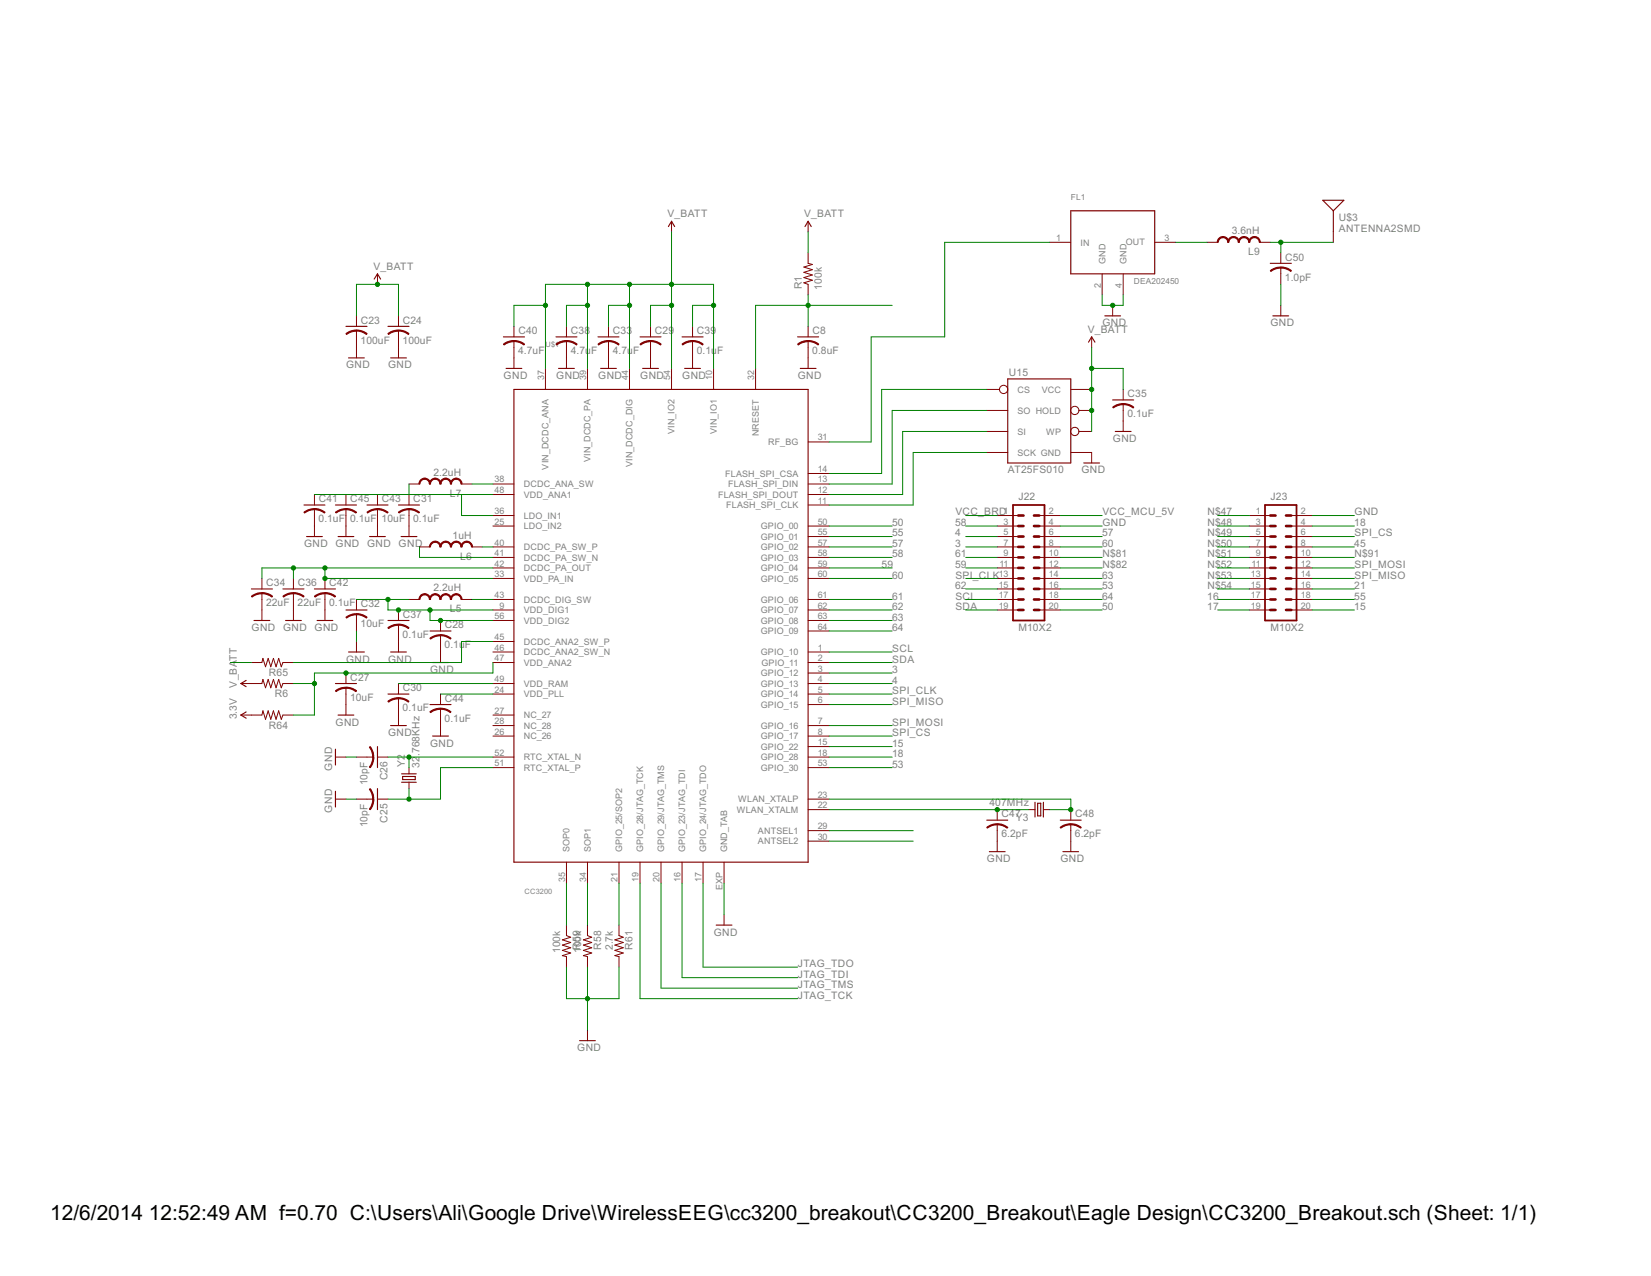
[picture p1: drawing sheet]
<svg xmlns="http://www.w3.org/2000/svg" width="279mm" height="216mm" viewBox="0 0 279 216" stroke-linecap="round" stroke-linejoin="round" font-family="sans-serif">
<g fill="none" stroke="#800000" stroke-width=".19">
<path d="M113.1 38.3l.5-.9 .6 .9M136.2 38.3l.6-.9 .5 .9M181.2 35.7h14.2v10.6h-14.2zM223.9 33.9h3.5l-1.8 1.8zM225.6 35.7v3.5M58.5 55.2h3.6M63.3 47.2l.6-.9 .5 .9M65.7 55.2h3.5M85.2 57h3.6M94.1 57h3.5M101.2 57h3.6M108.3 57h3.6"/>
<path d="M115.4 57h3.6M135 57h3.5M184.2 57.9l.5-.9 .6 .9M187 53.4h2.6M215 44.6h3.5M215.4 53.4h2.7M59 60.6h2.7M66.1 60.6h2.7M85.6 62.3h2.7M87 65.9h49.8v80h-49.8zM94.5 62.3h2.7M101.6 62.3h2.7"/>
<path d="M108.8 62.3h2.6M115.9 62.3h2.6M135.4 62.3h2.7M170.5 64.1h10.7v14.2h-10.7zM183.4 78.3h2.7M188.3 67.7h3.6M188.7 73h2.7M42.5 99.7h3.6M47.9 99.7h3.5M51.4 85.4h3.6M51.9 90.8h2.6M53.2 99.7h3.6"/>
<path d="M56.8 85.4h3.5M57.2 90.8h2.7M62.1 85.4h3.6M62.5 90.8h2.7M67.4 85.4h3.6M67.9 90.8h2.6M41.7 115.1l-.9 .6 .9 .5M43 105h2.7M48.3 105h2.7M53.7 105h2.6M56.8 115.7h3.5M58.5 103.2h3.6"/>
<path d="M59 110.3h2.7M65.7 105h3.5M65.7 117.4h3.5M66.1 110.3h2.7M72.8 106.8h3.5M72.8 119.2h3.5M73.2 112.1h2.7M41.7 120.5l-.9 .5 .9 .5M56.8 126.8v2.6M56.8 133.9v2.6M57.2 121h2.7M63.9 126.3v3.6"/>
<path d="M63.9 133.4v3.6M66.1 122.8h2.7M68 130.9h2.4M68 132.4h2.4M68.1 131.4h2.2v.5h-2.2zM73.2 124.5h2.7M167 138.8h3.5M175.2 135.7v2.5M175.6 135.9h.5v2.1h-.5zM176.6 135.7v2.5M179.4 138.8h3.6M121.2 156.5h2.7"/>
<path d="M167.4 144.1h2.7M179.9 144.1h2.6M98.1 176.1h2.7"/>
</g>
<g fill="none" stroke="#800000" stroke-width=".17">
<path d="M113.6 37.4v1.8M136.8 37.4v1.8M225.6 39.2v1.8M60.3 53.4v1.8M60.3 55.9v4.7M63.9 46.3v1.8M67.4 53.4v1.8M67.4 55.9v4.7M87 55.2v1.8M87 57.7v4.6M95.9 55.2v1.8M95.9 57.7v4.6"/>
<path d="M103 55.2v1.8M103 57.7v4.6M110.1 55.2v1.8M110.1 57.7v4.6M117.2 55.2v1.8M117.2 57.7v4.6M136.8 42.8v1.8l.7 .1-1.5 .5 1.5 .4-1.5 .5 1.5 .4-1.5 .5 1.5 .4-1.5 .5 .8 .2v1.8M136.8 55.2v1.8M136.8 57.7v4.6M177.7 41h3.5M184.7 57v1.8M186.5 46.3v3.6"/>
<path d="M188.3 51.7v1.7M190.1 46.3v3.6M195.4 41h3.6M204.3 41h1.8M213.2 41h1.8M216.7 42.8v1.8M216.7 45.3v2.8M216.7 51.7v1.7M92.3 62.3v3.6M99.4 62.3v3.6M106.5 62.3v3.6M113.6 62.3v3.6"/>
<path d="M120.8 62.3v3.6M127.9 62.3v3.6M136.8 74.8h3.5M167 73h3.5M167 76.6h3.5M167 69.4h3.5M167 65.9h2.1M181.2 76.6h3.5v1.7M181.2 65.9h3.5M182.6 73h2.1M182.6 69.4h2.1M190.1 65.9v1.8"/>
<path d="M190.1 68.4v4.6M44.3 97.9v1.8M49.7 97.9v1.8M53.2 83.7v1.7M53.2 86.1v4.7M55 97.9v1.8M58.5 83.7v1.7M58.5 86.1v4.7M63.9 83.7v1.7M63.9 86.1v4.7M69.2 81.9h1.8M69.2 83.7v1.7"/>
<path d="M69.2 86.1v4.7M71 92.5h1.8M78.1 81.9h1.8M79.9 92.5h1.7M83.4 83.7h3.6M83.4 81.9h3.6M83.4 89h3.6M83.4 97.9h3.6M83.4 87.2h3.6M83.4 92.5h3.6M83.4 94.3h3.6M83.4 96.1h3.6"/>
<path d="M136.8 85.4h3.5M136.8 83.7h3.5M136.8 81.9h3.5M136.8 80.1h3.5M136.8 89h3.5M136.8 97.9h3.5M136.8 92.5h3.5M136.8 94.3h3.5M136.8 96.1h3.5M136.8 90.8h3.5M168.8 89h3.5M168.8 97.9h3.5"/>
<path d="M168.8 87.2h3.5M168.8 92.5h3.5M168.8 94.3h3.5M168.8 96.1h3.5M168.8 90.8h3.5M168.8 99.7h3.5M175.9 89h3.5M175.9 97.9h3.5M175.9 87.2h3.5M175.9 92.5h3.5M175.9 94.3h3.5M175.9 96.1h3.5"/>
<path d="M175.9 90.8h3.5M175.9 99.7h3.5M211.4 89h3.6M211.4 97.9h3.6M211.4 87.2h3.6M211.4 92.5h3.6M211.4 94.3h3.6M211.4 96.1h3.6M211.4 90.8h3.6M211.4 99.7h3.6M218.5 89h3.6M218.5 97.9h3.6"/>
<path d="M218.5 87.2h3.6M218.5 92.5h3.6M218.5 94.3h3.6M218.5 96.1h3.6M218.5 90.8h3.6M218.5 99.7h3.6M40.8 115.7h3.5l.2-.7 .4 1.4 .5-1.4 .4 1.4 .5-1.4 .4 1.4 .5-1.4 .4 1.4 .3-.7h1.8M42.5 112.1h1.8l.2-.7 .4 1.4 .5-1.4 .4 1.4 .5-1.4 .4 1.4 .5-1.4 .4 1.4 .3-.7h1.8M44.3 100.4v4.6M49.7 100.4v4.6M55 100.4v4.6M58.5 113.9v1.8"/>
<path d="M58.5 116.4v4.6M60.3 101.4v1.8M60.3 103.9v2.9M60.3 108.5v1.8M67.4 103.2v1.8M67.4 105.7v4.6M67.4 115.7v1.7M67.4 118.2v4.6M69.2 101.4h1.8M74.5 105v1.8M74.5 107.5v4.6M74.5 117.4v1.8"/>
<path d="M74.5 119.9v4.6M78.1 101.4h1.8M83.4 110.3h3.6M83.4 112.1h3.6M83.4 115.7h3.6M83.4 117.4h3.6M83.4 103.2h3.6M83.4 101.4h3.6M83.4 108.5h3.6M83.4 105h3.6M136.8 110.3h3.5M136.8 112.1h3.5"/>
<path d="M136.8 113.9h3.5M136.8 115.7h3.5M136.8 117.4h3.5M136.8 119.2h3.5M136.8 103.2h3.5M136.8 101.4h3.5M136.8 105h3.5M136.8 106.8h3.5M168.8 103.2h3.5M168.8 101.4h3.5M175.9 103.2h3.5M175.9 101.4h3.5"/>
<path d="M211.4 103.2h3.6M211.4 101.4h3.6M218.5 103.2h3.6M218.5 101.4h3.6M40.8 121h3.5l.2-.7 .4 1.4 .5-1.4 .4 1.4 .5-1.4 .4 1.4 .5-1.4 .4 1.4 .3-.7h1.8M56.8 128.1h1.7M56.8 135.2h1.7M60.3 128.1h2.9M60.3 135.2h2.9M63.9 128.1h1.8M63.9 135.2h1.8M69.2 129.9v1"/>
<path d="M69.2 132.4v1M83.4 122.8h3.6M83.4 124.5h3.6M83.4 128.1h3.6M83.4 121h3.6M83.4 129.9h3.6M136.8 122.8h3.5M136.8 124.5h3.5M136.8 126.3h3.5M136.8 128.1h3.5M136.8 137h3.5M136.8 135.2h3.5"/>
<path d="M136.8 129.9h3.5M168.8 137v1.8M168.8 139.5v4.6M174.1 137h1.1M176.6 137h1.1M181.2 137v1.8M181.2 139.5v4.6M95.9 145.9v3.5M95.9 156.5v1.8l.7 .3-1.4 .4 1.4 .5-1.4 .4 1.4 .5-1.4 .4 1.4 .4-1.4 .5 .7 .2v1.7M99.4 145.9v3.5M99.4 156.5v1.8l.7 .3-1.4 .4 1.4 .5-1.4 .4 1.4 .5-1.4 .4 1.4 .4-1.4 .5 .7 .2v1.7M104.8 145.9v3.5"/>
<path d="M104.8 156.5v1.8l.7 .3-1.4 .4 1.4 .5-1.4 .4 1.4 .5-1.4 .4 1.4 .4-1.4 .5 .7 .2v1.7M108.3 145.9v3.5M111.9 145.9v3.5M115.4 145.9v3.5M119 145.9v3.5M122.5 145.9v3.5M122.5 154.8v1.7M136.8 140.5h3.5M136.8 142.3h3.5M99.4 174.3v1.8"/>
<circle cx="169.8" cy="65.9" r=".7"/>
<circle cx="181.9" cy="69.4" r=".7"/>
<circle cx="181.9" cy="73" r=".7"/>
</g>
<g fill="#800000" stroke="#800000" stroke-width=".17">
<path d="M87 57.6h.2a2.72 2.72 0 0 1 1.6 .6l-.1 .2a2.58 2.58 0 0 0-1.7-.6z" fill-rule="evenodd"/>
<path d="M85.2 58.2a2.68 2.68 0 0 1 1.8-.6v.2a2.85 2.85 0 0 0-1.7 .6z" fill-rule="evenodd"/>
<path d="M95.9 57.6h.2a2.72 2.72 0 0 1 1.6 .6l-.1 .2a2.69 2.69 0 0 0-1.7-.6z" fill-rule="evenodd"/>
<path d="M94.1 58.2a2.68 2.68 0 0 1 1.8-.6v.2a2.85 2.85 0 0 0-1.7 .6z" fill-rule="evenodd"/>
<path d="M103 57.6h.2a2.72 2.72 0 0 1 1.6 .6l-.1 .2a2.69 2.69 0 0 0-1.7-.6z" fill-rule="evenodd"/>
<path d="M101.2 58.2a2.68 2.68 0 0 1 1.8-.6v.2a2.85 2.85 0 0 0-1.7 .6z" fill-rule="evenodd"/>
<path d="M110.1 57.6h.2a2.72 2.72 0 0 1 1.6 .6l-.1 .2a2.69 2.69 0 0 0-1.7-.6z" fill-rule="evenodd"/>
<path d="M108.3 58.2a2.68 2.68 0 0 1 1.8-.6v.2a2.72 2.72 0 0 0-1.7 .6z" fill-rule="evenodd"/>
<path d="M117.2 57.6h.3a2.72 2.72 0 0 1 1.5 .6l-.1 .2a2.69 2.69 0 0 0-1.7-.6z" fill-rule="evenodd"/>
<path d="M115.4 58.2a2.68 2.68 0 0 1 1.8-.6v.2a2.72 2.72 0 0 0-1.7 .6z" fill-rule="evenodd"/>
<path d="M60.3 55.8l1.2 .3 .6 .4-.1 .1a2.58 2.58 0 0 0-1.7-.6z" fill-rule="evenodd"/>
<path d="M58.5 56.5l1.1-.6 .7-.1v.2a2.72 2.72 0 0 0-1.6 .6z" fill-rule="evenodd"/>
<path d="M67.4 55.8h.3a2.72 2.72 0 0 1 1.5 .7l-.1 .1a2.58 2.58 0 0 0-1.7-.6z" fill-rule="evenodd"/>
<path d="M65.6 56.5a2.69 2.69 0 0 1 1.8-.7v.2a2.72 2.72 0 0 0-1.6 .6z" fill-rule="evenodd"/>
<path d="M136.8 57.6h.2a2.71 2.71 0 0 1 1.6 .6l-.1 .2a2.69 2.69 0 0 0-1.7-.6z" fill-rule="evenodd"/>
<path d="M135 58.2a2.68 2.68 0 0 1 1.8-.6v.2a2.72 2.72 0 0 0-1.7 .6z" fill-rule="evenodd"/>
<path d="M216.7 45.2h.3a2.72 2.72 0 0 1 1.5 .6l-.1 .1a2.85 2.85 0 0 0-1.7-.5z" fill-rule="evenodd"/>
<path d="M215 45.8l.2-.2a2.58 2.58 0 0 1 1.5-.4v.2a2.72 2.72 0 0 0-1.6 .5z" fill-rule="evenodd"/>
<path d="M53.2 86a2.75 2.75 0 0 1 1.8 .7l-.1 .1a2.72 2.72 0 0 0-1.7-.6z" fill-rule="evenodd"/>
<path d="M51.4 86.7l1.1-.6h.7v.1a2.72 2.72 0 0 0-1.7 .6z" fill-rule="evenodd"/>
<path d="M69.2 86a2.66 2.66 0 0 1 1.8 .7l-.1 .1a2.72 2.72 0 0 0-1.7-.6z" fill-rule="evenodd"/>
<path d="M67.4 86.7l1.1-.6h.7v.1a2.72 2.72 0 0 0-1.7 .6z" fill-rule="evenodd"/>
<path d="M190.1 68.3h.2a2.72 2.72 0 0 1 1.6 .6l-.1 .1a2.58 2.58 0 0 0-1.7-.5z" fill-rule="evenodd"/>
<path d="M188.3 68.9a2.68 2.68 0 0 1 1.8-.6v.2a3 3 0 0 0-1.7 .5z" fill-rule="evenodd"/>
<path d="M63.9 86a2.75 2.75 0 0 1 1.8 .7l-.1 .1a2.72 2.72 0 0 0-1.7-.6z" fill-rule="evenodd"/>
<path d="M62.1 86.7l1.1-.6h.7v.1a2.72 2.72 0 0 0-1.7 .6z" fill-rule="evenodd"/>
<path d="M58.5 86a2.75 2.75 0 0 1 1.8 .7l-.1 .1a2.72 2.72 0 0 0-1.7-.6z" fill-rule="evenodd"/>
<path d="M56.8 86.7l1-.6h.7v.1a2.72 2.72 0 0 0-1.6 .6z" fill-rule="evenodd"/>
<path d="M44.3 100.3h.3a2.71 2.71 0 0 1 1.5 .6l-.1 .1a2.85 2.85 0 0 0-1.7-.5z" fill-rule="evenodd"/>
<path d="M42.5 100.9l.2-.2a2.58 2.58 0 0 1 1.6-.4v.2a2.72 2.72 0 0 0-1.6 .5z" fill-rule="evenodd"/>
<path d="M49.7 100.3l1.1 .2 .7 .4-.1 .1a2.85 2.85 0 0 0-1.7-.5z" fill-rule="evenodd"/>
<path d="M47.9 100.9l.2-.2a2.58 2.58 0 0 1 1.6-.4v.2a2.72 2.72 0 0 0-1.7 .5z" fill-rule="evenodd"/>
<path d="M55 100.3l1.2 .2 .6 .4-.1 .1a2.72 2.72 0 0 0-1.7-.5z" fill-rule="evenodd"/>
<path d="M53.2 100.9l.2-.2a2.58 2.58 0 0 1 1.6-.4v.2a2.72 2.72 0 0 0-1.7 .5z" fill-rule="evenodd"/>
<path d="M60.3 103.8l1.2 .3 .6 .3-.1 .2a2.72 2.72 0 0 0-1.7-.6z" fill-rule="evenodd"/>
<path d="M58.5 104.4l.2-.1a2.58 2.58 0 0 1 1.6-.5v.2a2.72 2.72 0 0 0-1.6 .6z" fill-rule="evenodd"/>
<path d="M67.4 105.6h.3a2.72 2.72 0 0 1 1.5 .6l-.1 .2a2.72 2.72 0 0 0-1.7-.6z" fill-rule="evenodd"/>
<path d="M65.6 106.2l.2-.1a2.68 2.68 0 0 1 1.6-.5v.2a2.72 2.72 0 0 0-1.6 .6z" fill-rule="evenodd"/>
<path d="M74.5 107.4h.3a2.72 2.72 0 0 1 1.5 .6l-.1 .1a2.72 2.72 0 0 0-1.7-.5z" fill-rule="evenodd"/>
<path d="M72.7 108l.2-.2a2.68 2.68 0 0 1 1.6-.4v.2a2.72 2.72 0 0 0-1.6 .5z" fill-rule="evenodd"/>
<path d="M58.5 116.3l1.2 .2 .6 .4-.1 .1a2.58 2.58 0 0 0-1.7-.6z" fill-rule="evenodd"/>
<path d="M56.8 116.9a2.55 2.55 0 0 1 1.7-.6v.2a2.72 2.72 0 0 0-1.6 .5z" fill-rule="evenodd"/>
<path d="M74.5 119.8h.3a2.72 2.72 0 0 1 1.5 .6l-.1 .2a2.58 2.58 0 0 0-1.7-.6z" fill-rule="evenodd"/>
<path d="M72.7 120.4a2.69 2.69 0 0 1 1.8-.6v.2a2.72 2.72 0 0 0-1.6 .6z" fill-rule="evenodd"/>
<path d="M67.4 118h.3a2.72 2.72 0 0 1 1.5 .7l-.1 .1a2.58 2.58 0 0 0-1.7-.6z" fill-rule="evenodd"/>
<path d="M65.6 118.7a2.69 2.69 0 0 1 1.8-.7v.2a2.72 2.72 0 0 0-1.6 .6z" fill-rule="evenodd"/>
<path d="M63.1 128.1h.2v.2a2.71 2.71 0 0 1-.6 1.6l-.2-.1a2.85 2.85 0 0 0 .6-1.7z" fill-rule="evenodd"/>
<path d="M62.5 126.4l.2-.1 .1 .2a2.58 2.58 0 0 1 .4 1.6h-.1a2.72 2.72 0 0 0-.6-1.7z" fill-rule="evenodd"/>
<path d="M63.1 135.2h.2v.2a2.71 2.71 0 0 1-.6 1.6l-.2-.1a2.85 2.85 0 0 0 .6-1.7z" fill-rule="evenodd"/>
<path d="M62.5 133.5l.2-.1 .1 .2a2.58 2.58 0 0 1 .4 1.6h-.1a2.72 2.72 0 0 0-.6-1.7z" fill-rule="evenodd"/>
<path d="M71.1 81.3l.4-.3 .4-.1v.2l-.6 .2-.2 .6h-.2z" fill-rule="evenodd"/>
<path d="M71.9 80.9l.3 .1a.9 .9 0 0 1 .7 .9h-.2l-.3-.6-.5-.2z" fill-rule="evenodd"/>
<path d="M72.9 81.3l.4-.3 .4-.1v.2l-.6 .2-.2 .6h-.2z" fill-rule="evenodd"/>
<path d="M73.7 80.9l.3 .1a.9 .9 0 0 1 .6 .9h-.2l-.2-.6-.5-.2z" fill-rule="evenodd"/>
<path d="M74.7 81.3l.4-.3 .3-.1v.2l-.5 .2-.3 .6h-.2z" fill-rule="evenodd"/>
<path d="M75.4 80.9l.4 .1a.97 .97 0 0 1 .6 .9h-.2l-.2-.6-.6-.2z" fill-rule="evenodd"/>
<path d="M76.4 81.3l.4-.3 .4-.1v.2l-.6 .2-.2 .6h-.2z" fill-rule="evenodd"/>
<path d="M77.2 80.9l.4 .1a.97 .97 0 0 1 .6 .9h-.2l-.2-.6-.6-.2z" fill-rule="evenodd"/>
<path d="M72.9 91.9l.4-.3h.4v.2l-.6 .2-.2 .5h-.2z" fill-rule="evenodd"/>
<path d="M73.7 91.6h.3a.95 .95 0 0 1 .6 .9h-.2l-.2-.5-.5-.2z" fill-rule="evenodd"/>
<path d="M74.7 91.9l.4-.3h.3v.2l-.5 .2-.3 .5h-.2z" fill-rule="evenodd"/>
<path d="M75.4 91.6h.4l.4 .3 .2 .6h-.2l-.2-.5-.6-.2z" fill-rule="evenodd"/>
<path d="M76.4 91.9l.4-.3h.4v.2l-.6 .2-.2 .5h-.2z" fill-rule="evenodd"/>
<path d="M77.2 91.6h.4l.4 .3 .2 .6h-.2l-.2-.5-.6-.2z" fill-rule="evenodd"/>
<path d="M78.2 91.9l.4-.3h.4v.2l-.6 .2-.2 .5h-.2z" fill-rule="evenodd"/>
<path d="M79 91.6l.6 .2 .3 .4 .1 .3h-.2l-.3-.5-.5-.2z" fill-rule="evenodd"/>
<path d="M71.3 100.6l.6-.1v.1l-.6 .3-.2 .5h-.2z" fill-rule="evenodd"/>
<path d="M71.9 100.5h.1a.96 .96 0 0 1 .9 .9h-.2l-.1-.4-.3-.2-.4-.2z" fill-rule="evenodd"/>
<path d="M73 100.6l.7-.1v.1l-.6 .3-.2 .5h-.2z" fill-rule="evenodd"/>
<path d="M73.7 100.5h.1a.96 .96 0 0 1 .8 .9h-.2l-.2-.5-.5-.3z" fill-rule="evenodd"/>
<path d="M74.8 100.6l.6-.1v.1l-.5 .3-.3 .5h-.2l.1-.3z" fill-rule="evenodd"/>
<path d="M75.4 100.5h.2a1.02 1.02 0 0 1 .8 .9h-.2l-.2-.5-.6-.3z" fill-rule="evenodd"/>
<path d="M76.6 100.6l.6-.1v.1l-.6 .3-.2 .5h-.2l.1-.3z" fill-rule="evenodd"/>
<path d="M77.2 100.5h.1a1.02 1.02 0 0 1 .9 .9h-.2l-.1-.4-.3-.2-.4-.2z" fill-rule="evenodd"/>
<path d="M168.8 139.4a2.54 2.54 0 0 1 1.8 .6l-.2 .1a2.72 2.72 0 0 0-1.6-.5z" fill-rule="evenodd"/>
<path d="M167 140l1-.5 .8-.1v.2a2.54 2.54 0 0 0-1.7 .5z" fill-rule="evenodd"/>
<path d="M181.2 139.4a2.46 2.46 0 0 1 1.8 .6l-.1 .1a2.72 2.72 0 0 0-1.7-.5z" fill-rule="evenodd"/>
<path d="M179.4 140a2.69 2.69 0 0 1 1.8-.6v.2a2.65 2.65 0 0 0-1.7 .5z" fill-rule="evenodd"/>
<path d="M206.2 40.4l.4-.3 .4-.1v.2l-.4 .1-.3 .3-.1 .4h-.2z" fill-rule="evenodd"/>
<path d="M207 40h.1a.96 .96 0 0 1 .8 1h-.1l-.3-.6-.5-.2z" fill-rule="evenodd"/>
<path d="M208 40.4l.4-.3 .3-.1v.2l-.4 .1-.2 .3-.2 .4h-.1z" fill-rule="evenodd"/>
<path d="M208.7 40h.2a.96 .96 0 0 1 .8 1h-.2l-.2-.6-.6-.2z" fill-rule="evenodd"/>
<path d="M209.9 40.2l.6-.2v.2l-.4 .1-.3 .3-.1 .4h-.2l.1-.4z" fill-rule="evenodd"/>
<path d="M210.5 40h.2a.96 .96 0 0 1 .8 1h-.2l-.2-.6-.6-.2z" fill-rule="evenodd"/>
<path d="M211.5 40.4l.4-.3 .4-.1v.2l-.6 .2-.2 .6h-.2z" fill-rule="evenodd"/>
<path d="M212.3 40h.1a.96 .96 0 0 1 .9 1h-.2l-.2-.6-.6-.2z" fill-rule="evenodd"/>
</g>
<g fill="none" stroke="#800000" stroke-width=".44">
<path d="M172.3 90.8h.9M172.3 89h.9M172.3 87.2h.9M172.3 94.3h.9M172.3 92.5h.9M172.3 96.1h.9M172.3 97.9h.9M172.3 99.7h.9M175 90.8h.9M175 89h.9M175 87.2h.9M175 94.3h.9"/>
<path d="M175 92.5h.9M175 96.1h.9M175 97.9h.9M175 99.7h.9M215 90.8h.9M215 89h.9M215 87.2h.9M215 94.3h.9M215 92.5h.9M215 96.1h.9M215 97.9h.9M215 99.7h.9"/>
<path d="M217.6 90.8h.9M217.6 89h.9M217.6 87.2h.9M217.6 94.3h.9M217.6 92.5h.9M217.6 96.1h.9M217.6 97.9h.9M217.6 99.7h.9M172.3 101.4h.9M172.3 103.2h.9M175 101.4h.9M175 103.2h.9"/>
<path d="M215 101.4h.9M215 103.2h.9M217.6 101.4h.9M217.6 103.2h.9"/>
</g>
<path d="M171.4 85.4h5.4v19.6h-5.4zM214.1 85.4h5.3v19.6h-5.3z" fill="none" stroke="#800000" stroke-width=".3"/>
<g fill="none" stroke="#008000" stroke-width=".17">
<path d="M113.6 39.2v23.1M136.8 39.2v3.6M60.3 53.4v-5.3h7.1v5.3M92.3 51.7h-5.3v3.5M99.4 51.7h-3.5v3.5M99.4 48.1v14.2M106.5 51.7h-3.5v3.5M106.5 48.1v14.2M113.6 51.7h-3.5v3.5M120.8 51.7h-3.6v3.5M136.8 49.9v5.3M151 51.7h-23.1v10.6"/>
<path d="M177.7 41h-17.8v16h-12.5v17.8h-7.1M184.7 58.8v14.2M186.5 49.9v1.8h3.6v-1.8M199 41h5.3M215 41h10.6M216.7 41v1.8M216.7 48.1v3.6M92.3 62.3v-14.2h28.5v14.2M167 69.4h-16v12.5h-10.7M167 73h-14.2v10.7h-12.5M167 65.9h-17.8v14.2h-8.9M167 76.6h-12.5v8.8h-14.2"/>
<path d="M184.7 62.3h5.4v3.6M49.7 96.1v1.8M53.2 83.7h30.2M55 96.1v1.8h28.4M69.2 81.9v1.8M71 92.5v1.8h12.4M78.1 83.7v3.5h5.3M79.9 81.9h3.5M81.6 92.5h1.8M83.4 96.1h-39.1v1.8M140.3 92.5h10.7M140.3 94.3h10.7"/>
<path d="M140.3 97.9h10.7M140.3 96.1h10.7M140.3 89h10.7M140.3 90.8h10.7M163.4 92.5h5.4M163.4 94.3h5.4M163.4 87.2h5.4M163.4 97.9h5.4M163.4 96.1h5.4M163.4 89h5.4M163.4 90.8h5.4M163.4 99.7h5.4"/>
<path d="M179.4 92.5h7.1M179.4 94.3h7.1M179.4 87.2h7.1M179.4 97.9h7.1M179.4 96.1h7.1M179.4 89h7.1M179.4 90.8h7.1M179.4 99.7h7.1M206.1 92.5h5.3M206.1 94.3h5.3M206.1 87.2h5.3M206.1 97.9h5.3"/>
<path d="M206.1 96.1h5.3M206.1 89h5.3M206.1 90.8h5.3M206.1 99.7h5.3M222.1 92.5h7.1M222.1 94.3h7.1M222.1 87.2h7.1M222.1 97.9h7.1M222.1 96.1h7.1M222.1 89h7.1M222.1 90.8h7.1M222.1 99.7h7.1"/>
<path d="M39 112.1h3.5M49.7 115.7h3.5M60.3 101.4h8.9M60.3 106.8v1.7M65.7 101.4v1.8h17.7M67.4 115.7h16M72.8 103.2v1.8h10.6M74.5 117.4h8.9M79.9 101.4h3.5M83.4 108.5h-5.3v3.6h-28.4M83.4 112.1v1.8h-30.2v7.1h-3.5M140.3 101.4h10.7"/>
<path d="M140.3 105h10.7M140.3 103.2h10.7M140.3 115.7h10.7M140.3 117.4h10.7M140.3 113.9h10.7M140.3 112.1h10.7M140.3 110.3h10.7M140.3 106.8h10.7M140.3 119.2h10.7M163.4 101.4h5.4M163.4 103.2h5.4M179.4 101.4h7.1"/>
<path d="M179.4 103.2h7.1M206.1 101.4h5.3M206.1 103.2h5.3M222.1 101.4h7.1M222.1 103.2h7.1M58.5 128.1h1.8M58.5 135.2h1.8M65.7 128.1h17.7M69.2 128.1v1.8M69.2 133.4v1.8M83.4 129.9h-8.9v5.3h-8.8M140.3 128.1h10.7"/>
<path d="M140.3 129.9h10.7M140.3 135.2h40.9v1.8h-3.5M140.3 137h33.8M140.3 124.5h10.7M140.3 122.8h10.7M140.3 126.3h10.7M95.9 149.4v7.1M99.4 149.4v7.1M104.8 149.4v7.1M108.3 149.4v19.6h26.7M111.9 149.4v17.8h23.1M115.4 149.4v16h19.6"/>
<path d="M119 149.4v14.2h16M122.5 149.4v5.4M140.3 140.5h14.2M140.3 142.3h14.2M95.9 163.6v5.4h8.9v-5.4M99.4 163.6v10.7"/>
</g>
<g fill="#008000" stroke="#008000" stroke-width=".17">
<circle cx="69.2" cy="128.1" r=".36"/>
<circle cx="69.2" cy="135.2" r=".36"/>
<circle cx="136.8" cy="51.7" r=".36"/>
<circle cx="49.7" cy="96.1" r=".36"/>
<circle cx="55" cy="97.9" r=".36"/>
<circle cx="55" cy="96.1" r=".36"/>
<circle cx="67.4" cy="103.2" r=".36"/>
<circle cx="65.7" cy="101.4" r=".36"/>
<circle cx="74.5" cy="105" r=".36"/>
<circle cx="72.8" cy="103.2" r=".36"/>
<circle cx="58.5" cy="113.9" r=".36"/>
<circle cx="53.2" cy="115.7" r=".36"/>
<circle cx="99.4" cy="169" r=".36"/>
<circle cx="188.3" cy="51.7" r=".36"/>
<circle cx="168.8" cy="137" r=".36"/>
<circle cx="181.2" cy="137" r=".36"/>
<circle cx="184.7" cy="65.9" r=".36"/>
<circle cx="184.7" cy="69.4" r=".36"/>
<circle cx="184.7" cy="62.3" r=".36"/>
<circle cx="63.9" cy="48.1" r=".36"/>
<circle cx="92.3" cy="51.7" r=".36"/>
<circle cx="99.4" cy="51.7" r=".36"/>
<circle cx="99.4" cy="48.1" r=".36"/>
<circle cx="120.8" cy="51.7" r=".36"/>
<circle cx="113.6" cy="51.7" r=".36"/>
<circle cx="113.6" cy="48.1" r=".36"/>
<circle cx="106.5" cy="51.7" r=".36"/>
<circle cx="106.5" cy="48.1" r=".36"/>
<circle cx="216.7" cy="41" r=".36"/>
</g>
<g font-size="4">
<text x="8.5" y="206.4">12/6/2014</text>
<text x="25.2" y="206.4">12:52:49 AM f=0.70 C:\Users\Ali\Google Drive\WirelessEEG\cc3200_breakout\CC3200_Breakout\Eagle Design\CC3200_Breakout.sch (Sheet: 1/1)</text>
</g>
<g font-size="1.9" fill="#808080">
<text x="113" y="36.7">V_BATT</text>
<text x="136.1" y="36.7">V_BATT</text>
<text x="208.5" y="39.6">3.6nH</text>
<text x="226.6" y="39.2">ANTENNA2SMD</text>
<text x="226.6" y="37.5">U$3</text>
<text x="63.2" y="45.6">V_BATT</text>
<text x="211.2" y="43.1">L9</text>
<text x="217.5" y="47.5">1.0pF</text>
<text x="217.5" y="44.1">C50</text>
<text x="135.7" y="49" transform="rotate(-90 135.7 49)">R1</text>
<text x="139.1" y="49" transform="rotate(-90 139.1 49)">100k</text>
<text x="61" y="58.2">100uF</text>
<text x="61.1" y="54.8">C23</text>
<text x="68.1" y="58.2">100uF</text>
<text x="68.2" y="54.8">C24</text>
<text x="87.7" y="59.9">4.7uF</text>
<text x="87.7" y="56.6">C40</text>
<text x="96.6" y="59.9">4.7u</text>
<text x="96.6" y="56.6">C38</text>
<text x="100" y="59.9">F</text>
<text x="103.7" y="59.9">4.7u</text>
<text x="103.7" y="56.6">C33</text>
<text x="107.1" y="59.9">F</text>
<text x="110.8" y="56.6">C29</text>
<text x="117.9" y="59.9">0.1u</text>
<text x="117.9" y="56.6">C39</text>
<text x="121.4" y="59.9">F</text>
<text x="137.5" y="59.9">0.8uF</text>
<text x="137.5" y="56.6">C8</text>
<text x="184.1" y="56.3">V_BATT</text>
<text x="186.6" y="55.2">GND</text>
<text x="215" y="55.2">GND</text>
<text x="58.6" y="62.3">GND</text>
<text x="65.7" y="62.3">GND</text>
<text x="85.2" y="64.1">GND</text>
<text x="94.1" y="64.1">GND</text>
<text x="101.2" y="64.1">GND</text>
<text x="108.3" y="64.1">GND</text>
<text x="115.5" y="64.1">GND</text>
<text x="135" y="64.1">GND</text>
<text x="170.7" y="63.6">U15</text>
<text x="190.8" y="70.6">0.1uF</text>
<text x="190.8" y="67.2">C35</text>
<text x="188.3" y="74.8">GND</text>
<text x="73.4" y="80.5">2.2uH</text>
<text x="170.6" y="80.1">AT25FS010</text>
<text x="183" y="80.1">GND</text>
<text x="53.9" y="88.4">0.1uF 0.1uF 10uF 0.1uF</text>
<text x="53.9" y="85">C41</text>
<text x="59.3" y="85">C45</text>
<text x="64.6" y="85">C43</text>
<text x="69.9" y="85">C31</text>
<text x="76.1" y="84">L7</text>
<text x="151" y="89">50</text>
<text x="161.6" y="89">58</text>
<text x="161.7" y="87.2">VCC_BRD</text>
<text x="172.3" y="84.6">J22</text>
<text x="186.6" y="89">GND</text>
<text x="186.6" y="87.2">VCC_MCU_5V</text>
<text x="204.3" y="87.2">N$47</text>
<text x="204.3" y="89">N$48</text>
<text x="215" y="84.6">J23</text>
<text x="229.2" y="89">18</text>
<text x="229.2" y="87.2">GND</text>
<text x="51.5" y="92.6">GND GND GND GND</text>
<text x="76.6" y="91.1">1uH</text>
<text x="77.9" y="94.7">L6</text>
<text x="151" y="94.3">58</text>
<text x="151" y="92.6">57</text>
<text x="151" y="90.8">55</text>
<text x="161.6" y="90.8">4</text>
<text x="161.6" y="92.6">3</text>
<text x="161.6" y="94.3">61</text>
<text x="186.5" y="90.8">57</text>
<text x="186.5" y="92.6">60</text>
<text x="186.6" y="94.3">N$81</text>
<text x="204.3" y="90.8">N$49</text>
<text x="204.3" y="92.6">N$50</text>
<text x="204.3" y="94.3">N$51</text>
<text x="229.2" y="92.6">45</text>
<text x="229.2" y="90.8">SPI_CS</text>
<text x="229.2" y="94.3">N$91</text>
<text x="45.1" y="99.2">C34</text>
<text x="50.4" y="99.2">C36</text>
<text x="55.7" y="99.2">C42</text>
<text x="73.4" y="100">2.2uH</text>
<text x="149.2" y="96.1">59</text>
<text x="151" y="101.4">61</text>
<text x="151" y="97.9">60</text>
<text x="161.6" y="96.1">59</text>
<text x="161.6" y="99.7">62</text>
<text x="161.7" y="97.9">SPI_CLK</text>
<text x="161.7" y="101.4">SCL</text>
<text x="186.5" y="97.9">63</text>
<text x="186.5" y="99.7">53</text>
<text x="186.5" y="101.4">64</text>
<text x="186.6" y="96.1">N$82</text>
<text x="204.3" y="101.4">16</text>
<text x="204.3" y="96.1">N$52</text>
<text x="204.3" y="97.9">N$53</text>
<text x="204.3" y="99.7">N$54</text>
<text x="229.2" y="99.7">21</text>
<text x="229.2" y="101.4">55</text>
<text x="229.2" y="96.1">SPI_MOSI</text>
<text x="229.2" y="97.9">SPI_MISO</text>
<text x="42.6" y="106.8">GND GND GND</text>
<text x="45" y="102.6">22uF 22uF 0.1uF C32</text>
<text x="61" y="106.1">10uF</text>
<text x="68.1" y="107.9">0.1uF</text>
<text x="68.2" y="104.5">C37</text>
<text x="75.3" y="106.3">C28</text>
<text x="76.1" y="103.6">L5</text>
<text x="151" y="103.2">62</text>
<text x="151" y="105">63</text>
<text x="151" y="106.8">64</text>
<text x="161.7" y="103.2">SDA</text>
<text x="172.3" y="106.8">M10X2</text>
<text x="186.5" y="103.2">50</text>
<text x="204.3" y="103.2">17</text>
<text x="215" y="106.8">M10X2</text>
<text x="229.2" y="103.2">15</text>
<text x="40.1" y="111.8" transform="rotate(-90 40.1 111.8)">TT</text>
<text x="58.6" y="112.1">GND</text>
<text x="65.7" y="112.1">GND</text>
<text x="72.8" y="113.9">GND</text>
<text x="75.3" y="109.7">0.1u</text>
<text x="78.7" y="109.7">F</text>
<text x="151" y="113.9">3</text>
<text x="151" y="110.3">SCL</text>
<text x="151" y="112.1">SDA</text>
<text x="40.1" y="116.3" transform="rotate(-90 40.1 116.3)">V_BA</text>
<text x="45.5" y="114.4">R65</text>
<text x="46.5" y="118">R6</text>
<text x="59.3" y="118.6">10uF</text>
<text x="59.3" y="115.2">C27</text>
<text x="68.2" y="117">C30</text>
<text x="75.3" y="118.8">C44</text>
<text x="151" y="115.7">4</text>
<text x="151" y="117.4">SPI_CLK</text>
<text x="151" y="119.2">SPI_MISO</text>
<text x="40.1" y="121.7" transform="rotate(-90 40.1 121.7)">3.3V</text>
<text x="45.5" y="123.3">R64</text>
<text x="56.8" y="122.8">GND</text>
<text x="65.7" y="124.5">GND</text>
<text x="68.1" y="120.4">0.1uF</text>
<text x="75.3" y="122.1">0.1uF</text>
<text x="151" y="124.5">SPI_CS</text>
<text x="151" y="122.8">SPI_MOSI</text>
<text x="56.2" y="130.4" transform="rotate(-90 56.2 130.4)">GND</text>
<text x="68.5" y="129.8" transform="rotate(-90 68.5 129.8)">Y2</text>
<text x="71" y="129.9" transform="rotate(-90 71 129.9)">32</text>
<text x="71" y="127.9" transform="rotate(-90 71 127.9)">.768KHz</text>
<text x="72.8" y="126.3">GND</text>
<text x="151" y="129.9">53</text>
<text x="151" y="128.1">18</text>
<text x="151" y="126.3">15</text>
<text x="56.2" y="137.5" transform="rotate(-90 56.2 137.5)">GND</text>
<text x="62.2" y="132.9" transform="rotate(-90 62.2 132.9)">10pF</text>
<text x="65.6" y="132.1" transform="rotate(-90 65.6 132.1)">C26</text>
<text x="167.5" y="136.5">407MHz</text>
<text x="62.2" y="140" transform="rotate(-90 62.2 140)">10pF</text>
<text x="65.6" y="139.2" transform="rotate(-90 65.6 139.2)">C25</text>
<text x="169.5" y="141.7">6.2pF</text>
<text x="169.5" y="138.3">C47</text>
<text x="171.9" y="138.9">Y3</text>
<text x="181.9" y="141.7">6.2pF</text>
<text x="181.9" y="138.3">C48</text>
<text x="167" y="145.9">GND</text>
<text x="179.5" y="145.9">GND</text>
<text x="94.8" y="161.3" transform="rotate(-90 94.8 161.3)">100k</text>
<text x="98.4" y="161.3" transform="rotate(-90 98.4 161.3)">1R059</text>
<text x="98.4" y="159.3" transform="rotate(-90 98.4 159.3)">0k</text>
<text x="101.7" y="160.7" transform="rotate(-90 101.7 160.7)">R58</text>
<text x="103.7" y="160.8" transform="rotate(-90 103.7 160.8)">2.7k</text>
<text x="107.1" y="160.7" transform="rotate(-90 107.1 160.7)">R61</text>
<text x="120.8" y="158.3">GND</text>
<text x="135" y="163.6">JTAG_TDO</text>
<text x="135" y="165.4">JTAG_TDI</text>
<text x="135" y="167.2">JTAG_TMS</text>
<text x="135" y="169">JTAG_TCK</text>
<text x="97.7" y="177.9">GND</text>
</g>
<g font-size="1.7" fill="#808080">
<text x="178.7" y="40.8">1</text>
<text x="182.9" y="41.5">IN</text>
<text x="190.5" y="41.5">OUT</text>
<text x="197.1" y="40.8">3</text>
<text x="187.1" y="44.7" transform="rotate(-90 187.1 44.7)">GND</text>
<text x="190.6" y="44.7" transform="rotate(-90 190.6 44.7)">GND</text>
<text x="186.3" y="48.8" transform="rotate(-90 186.3 48.8)">2</text>
<text x="189.8" y="48.8" transform="rotate(-90 189.8 48.8)">4</text>
<text x="92.1" y="64.3" transform="rotate(-90 92.1 64.3)">37</text>
<text x="99.2" y="64.3" transform="rotate(-90 99.2 64.3)">39</text>
<text x="106.3" y="64.3" transform="rotate(-90 106.3 64.3)">44</text>
<text x="113.4" y="64.3" transform="rotate(-90 113.4 64.3)">54</text>
<text x="120.5" y="64.3" transform="rotate(-90 120.5 64.3)">10</text>
<text x="127.6" y="64.3" transform="rotate(-90 127.6 64.3)">32</text>
<text x="172.2" y="66.4">CS</text>
<text x="172.2" y="70">SO HOLD</text>
<text x="176.3" y="66.4">VCC</text>
<text x="114.2" y="73.4" transform="rotate(-90 114.2 73.4)">VIN_IO2</text>
<text x="121.3" y="73.4" transform="rotate(-90 121.3 73.4)">VIN_IO1</text>
<text x="128.4" y="73.8" transform="rotate(-90 128.4 73.8)">NRESET</text>
<text x="130" y="75.3">RF_BG</text>
<text x="138.4" y="74.5">31</text>
<text x="172.2" y="73.5">SI</text>
<text x="172.2" y="77.1">SCK GND</text>
<text x="177" y="73.5">WP</text>
<text x="83.7" y="81.6">38</text>
<text x="83.7" y="83.4">48</text>
<text x="88.6" y="82.4">DCDC_ANA_SW</text>
<text x="92.8" y="79.5" transform="rotate(-90 92.8 79.5)">VIN_DCDC_ANA</text>
<text x="100" y="78.2" transform="rotate(-90 100 78.2)">VIN_DCDC_PA</text>
<text x="107.1" y="79.1" transform="rotate(-90 107.1 79.1)">VIN_DCDC_DIG</text>
<text x="122.7" y="80.6">FLASH_SPI_CSA</text>
<text x="123.2" y="82.4">FLASH_SPI_DIN</text>
<text x="138.4" y="83.4">12</text>
<text x="138.4" y="81.6">13</text>
<text x="138.4" y="79.9">14</text>
<text x="83.7" y="88.7">25</text>
<text x="83.7" y="87">36</text>
<text x="88.6" y="89.5">LDO_IN2</text>
<text x="88.6" y="87.8">LDO_IN1</text>
<text x="88.6" y="84.2">VDD_ANA1</text>
<text x="121.5" y="84.2">FLASH_SPI_DOUT</text>
<text x="122.9" y="86">FLASH_SPI_CLK</text>
<text x="128.8" y="89.5">GPIO_00</text>
<text x="138.4" y="85.2">11</text>
<text x="138.4" y="88.7">50</text>
<text x="169.8" y="87">1</text>
<text x="169.8" y="88.7">3</text>
<text x="177.5" y="87">2</text>
<text x="177.5" y="88.7">4</text>
<text x="212.5" y="87">1</text>
<text x="212.5" y="88.7">3</text>
<text x="220.2" y="87">2</text>
<text x="220.2" y="88.7">4</text>
<text x="83.7" y="92.3">40</text>
<text x="83.7" y="94.1">41</text>
<text x="83.7" y="95.9">42</text>
<text x="88.6" y="93.1">DCDC_PA_SW_P</text>
<text x="88.6" y="94.9">DCDC_PA_SW_N</text>
<text x="128.8" y="91.3">GPIO_01</text>
<text x="128.8" y="93.1">GPIO_02</text>
<text x="128.8" y="94.9">GPIO_03</text>
<text x="138.4" y="90.5">55</text>
<text x="138.4" y="92.3">57</text>
<text x="138.4" y="94.1">58</text>
<text x="138.4" y="95.9">59</text>
<text x="169.1" y="95.9">11</text>
<text x="169.8" y="90.5">5</text>
<text x="169.8" y="92.3">7</text>
<text x="169.8" y="94.1">9</text>
<text x="177.5" y="90.5">6</text>
<text x="177.5" y="92.3">8</text>
<text x="177.5" y="94.1">10</text>
<text x="177.5" y="95.9">12</text>
<text x="211.8" y="95.9">11</text>
<text x="212.5" y="90.5">5</text>
<text x="212.5" y="92.3">7</text>
<text x="212.5" y="94.1">9</text>
<text x="220.2" y="90.5">6</text>
<text x="220.2" y="92.3">8</text>
<text x="220.2" y="94.1">10</text>
<text x="220.2" y="95.9">12</text>
<text x="83.7" y="97.6">33</text>
<text x="83.7" y="101.2">43</text>
<text x="88.6" y="98.4">VDD_PA_IN</text>
<text x="88.6" y="96.6">DCDC_PA_OUT</text>
<text x="88.6" y="102">DCDC_DIG_SW</text>
<text x="128.8" y="96.6">GPIO_04</text>
<text x="128.8" y="98.4">GPIO_05</text>
<text x="128.8" y="102">GPIO_06</text>
<text x="138.4" y="97.6">60</text>
<text x="138.4" y="101.2">61</text>
<text x="169" y="97.6">13</text>
<text x="169" y="99.4">15</text>
<text x="169" y="101.2">17</text>
<text x="177.5" y="97.6">14</text>
<text x="177.5" y="99.4">16</text>
<text x="177.5" y="101.2">18</text>
<text x="211.7" y="97.6">13</text>
<text x="211.7" y="99.4">15</text>
<text x="211.7" y="101.2">17</text>
<text x="220.2" y="97.6">14</text>
<text x="220.2" y="99.4">16</text>
<text x="220.2" y="101.2">18</text>
<text x="83.7" y="104.7">56</text>
<text x="84.5" y="103">9</text>
<text x="88.6" y="103.7">VDD_DIG1</text>
<text x="88.6" y="105.5">VDD_DIG2</text>
<text x="128.8" y="103.7">GPIO_07</text>
<text x="128.8" y="105.5">GPIO_08</text>
<text x="128.8" y="107.3">GPIO_09</text>
<text x="138.4" y="103">62</text>
<text x="138.4" y="104.7">63</text>
<text x="138.4" y="106.5">64</text>
<text x="169" y="103">19</text>
<text x="177.5" y="103">20</text>
<text x="211.7" y="103">19</text>
<text x="220.2" y="103">20</text>
<text x="83.7" y="108.3">45</text>
<text x="83.7" y="110.1">46</text>
<text x="83.7" y="111.9">47</text>
<text x="88.6" y="109.1">DCDC_ANA2_SW_P</text>
<text x="88.6" y="110.9">DCDC_ANA2_SW_N</text>
<text x="88.6" y="112.6">VDD_ANA2</text>
<text x="128.8" y="110.9">GPIO_10</text>
<text x="128.9" y="112.6">GPIO_11</text>
<text x="138.4" y="110.1">1</text>
<text x="138.4" y="111.9">2</text>
<text x="138.4" y="113.6">3</text>
<text x="83.7" y="117.2">24</text>
<text x="83.7" y="115.4">49</text>
<text x="88.6" y="118">VDD_PLL</text>
<text x="88.6" y="116.2">VDD_RAM</text>
<text x="128.8" y="114.4">GPIO_12</text>
<text x="128.8" y="116.2">GPIO_13</text>
<text x="128.8" y="118">GPIO_14</text>
<text x="128.8" y="119.7">GPIO_15</text>
<text x="138.4" y="115.4">4</text>
<text x="138.4" y="117.2">5</text>
<text x="138.4" y="119">6</text>
<text x="83.7" y="124.3">26</text>
<text x="83.7" y="120.7">27</text>
<text x="83.7" y="122.5">28</text>
<text x="88.6" y="125.1">NC_26</text>
<text x="88.6" y="121.5">NC_27</text>
<text x="88.6" y="123.3">NC_28</text>
<text x="128.8" y="123.3">GPIO_16</text>
<text x="128.8" y="125.1">GPIO_17</text>
<text x="138.4" y="122.5">7</text>
<text x="138.4" y="124.3">8</text>
<text x="83.7" y="129.6">51</text>
<text x="83.7" y="127.9">52</text>
<text x="88.6" y="130.4">RTC_XTAL_P</text>
<text x="88.6" y="128.6">RTC_XTAL_N</text>
<text x="128.8" y="126.8">GPIO_22</text>
<text x="128.8" y="128.6">GPIO_28</text>
<text x="128.8" y="130.4">GPIO_30</text>
<text x="138.4" y="126.1">15</text>
<text x="138.4" y="127.9">18</text>
<text x="138.4" y="129.6">53</text>
<text x="124.7" y="137.5">WLAN_XTALM</text>
<text x="124.9" y="135.7">WLAN_XTALP</text>
<text x="138.4" y="136.7">22</text>
<text x="138.4" y="135">23</text>
<text x="128.3" y="141.1">ANTSEL1</text>
<text x="128.3" y="142.8">ANTSEL2</text>
<text x="138.4" y="140.3">29</text>
<text x="138.4" y="142.1">30</text>
<text x="95.6" y="149.2" transform="rotate(-90 95.6 149.2)">35</text>
<text x="96.4" y="144.2" transform="rotate(-90 96.4 144.2)">SOP0</text>
<text x="99.2" y="149.2" transform="rotate(-90 99.2 149.2)">34</text>
<text x="100" y="144.2" transform="rotate(-90 100 144.2)">SOP1</text>
<text x="104.5" y="149.2" transform="rotate(-90 104.5 149.2)">21</text>
<text x="105.3" y="144.2" transform="rotate(-90 105.3 144.2)">GPIO_25/SOP2</text>
<text x="108.1" y="149.2" transform="rotate(-90 108.1 149.2)">19</text>
<text x="108.8" y="144.2" transform="rotate(-90 108.8 144.2)">GPIO_28/JTAG_TCK</text>
<text x="111.6" y="149.2" transform="rotate(-90 111.6 149.2)">20</text>
<text x="112.4" y="144.2" transform="rotate(-90 112.4 144.2)">GPIO_29/JTAG_TMS</text>
<text x="115.2" y="149.2" transform="rotate(-90 115.2 149.2)">16</text>
<text x="116" y="144.2" transform="rotate(-90 116 144.2)">GPIO_23/JTAG_TDI</text>
<text x="118.7" y="149.2" transform="rotate(-90 118.7 149.2)">17</text>
<text x="119.5" y="144.2" transform="rotate(-90 119.5 144.2)">GPIO_24/JTAG_TDO</text>
<text x="123.1" y="144.2" transform="rotate(-90 123.1 144.2)">GND_TAB</text>
<text x="122.3" y="150.6" transform="rotate(-90 122.3 150.6)">EXP</text>
</g>
<g font-size="1.6" fill="#808080">
<text x="181.2" y="33.9">FL1</text>
<text x="191.9" y="48.1">DEA202450</text>
</g>
<g font-size="1.4" fill="#808080">
<text x="92.3" y="58.8">U$1</text>
<text x="88.8" y="151.2">CC3200</text>
</g>
</svg>
